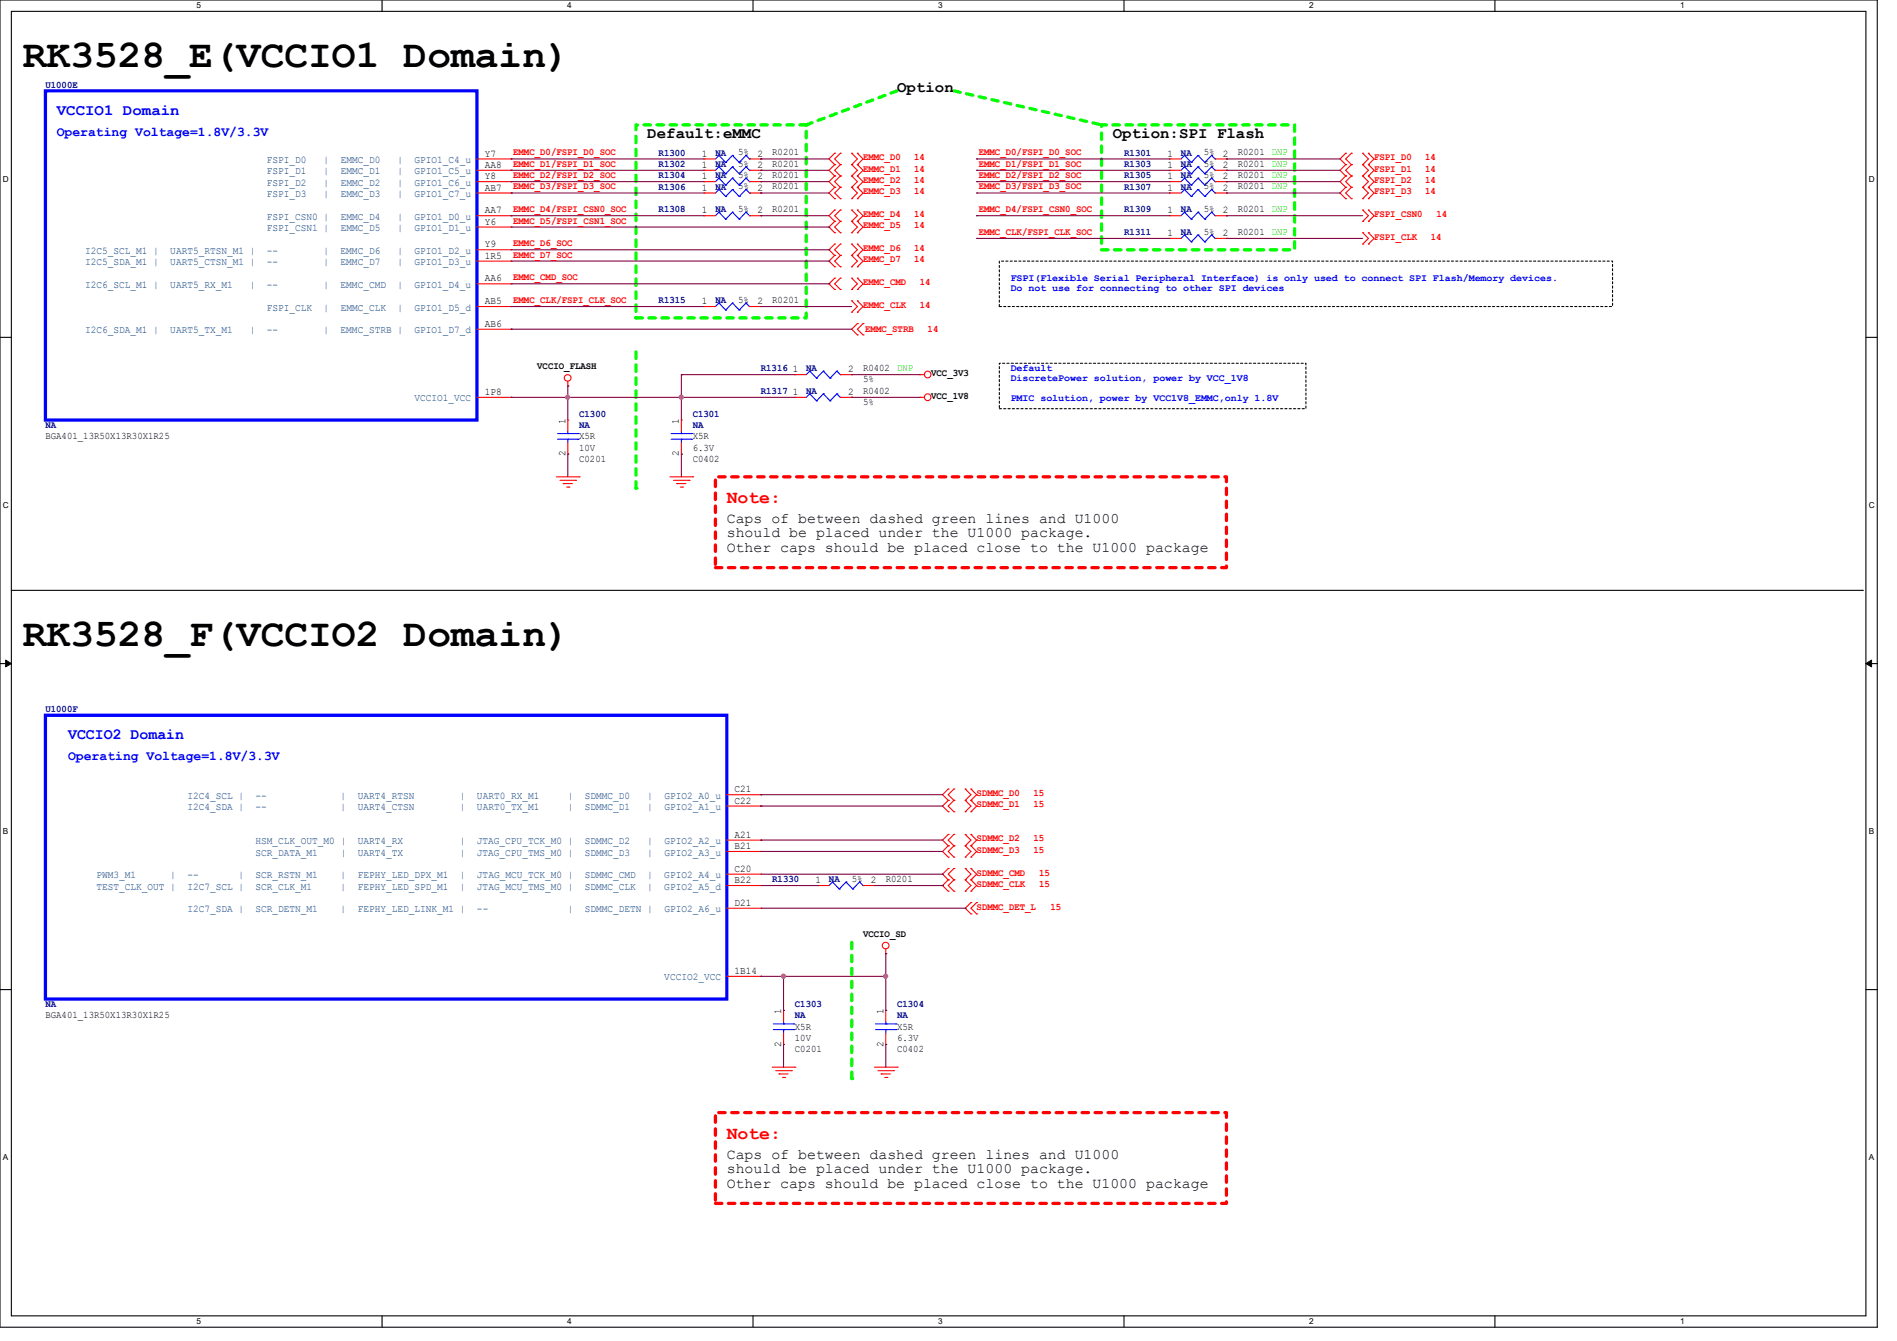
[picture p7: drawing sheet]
<svg xmlns="http://www.w3.org/2000/svg" width="297mm" height="210mm" viewBox="0 0 297 210" stroke-linecap="round" stroke-linejoin="round" font-family="sans-serif">
<path d="M0 0h293.9v207.9h-293.9zM1.8 1.8h290.3v204.3h-290.3z" fill="none" stroke="#000" stroke-width=".17"/>
<g fill="#fff">
<path d="M30.8 .2h.7v1.4h-.7z"/>
<path d="M30.8 206.2h.7v1.4h-.7z"/>
</g>
<path d="M59.8 0v1.8M59.8 206.1v1.8" fill="none" stroke="#000" stroke-width=".17"/>
<g fill="#fff">
<path d="M88.8 .2h.7v1.4h-.7z"/>
<path d="M88.8 206.2h.7v1.4h-.7z"/>
</g>
<path d="M117.9 0v1.8M117.9 206.1v1.8" fill="none" stroke="#000" stroke-width=".17"/>
<g fill="#fff">
<path d="M146.9 .2h.7v1.4h-.7z"/>
<path d="M146.9 206.2h.7v1.4h-.7z"/>
</g>
<path d="M176 0v1.8M176 206.1v1.8" fill="none" stroke="#000" stroke-width=".17"/>
<g fill="#fff">
<path d="M205 .2h.7v1.4h-.7z"/>
<path d="M205 206.2h.7v1.4h-.7z"/>
</g>
<path d="M234.1 0v1.8M234.1 206.1v1.8" fill="none" stroke="#000" stroke-width=".17"/>
<g fill="#fff">
<path d="M263.1 .2h.6v1.4h-.6z"/>
<path d="M263.1 206.2h.6v1.4h-.6z"/>
<path d="M.5 27.3h.9v1.4h-.9z"/>
<path d="M292.6 27.3h.9v1.4h-.9z"/>
<path d="M.5 78.4h.9v1.4h-.9z"/>
<path d="M292.6 78.4h.9v1.4h-.9z"/>
</g>
<path d="M0 52.8h1.8M292.1 52.8h1.8" fill="none" stroke="#000" stroke-width=".17"/>
<g fill="#fff">
<path d="M.5 129.5h.8v1.4h-.8z"/>
<path d="M292.6 129.5h.8v1.4h-.8z"/>
</g>
<path d="M0 103.9h1.8M292.1 103.9h1.8" fill="none" stroke="#000" stroke-width=".17"/>
<path d="M.9 103.4l.9 .5-.9 .5zM292.1 103.9l.9-.5v1z" fill="#000" stroke="#000" stroke-width=".16"/>
<g fill="#fff">
<path d="M.5 180.5h.8v1.4h-.8z"/>
<path d="M292.6 180.5h.8v1.4h-.8z"/>
</g>
<path d="M0 155h1.8M292.1 155h1.8" fill="none" stroke="#000" stroke-width=".17"/>
<path d="M112 74.7h80v14.2h-80z" fill="none" stroke="#f00" stroke-width=".51" stroke-dasharray="1 1"/>
<path d="M99.6 55.1v21.4" fill="none" stroke="#01ff00" stroke-width=".51" stroke-dasharray="1 1"/>
<circle cx="99.6" cy="76.5" r=".25" fill="#01ff00" stroke-dasharray="1 1"/>
<path d="M133.4 147.6v21.3" fill="none" stroke="#01ff00" stroke-width=".51" stroke-dasharray="1 1"/>
<circle cx="133.4" cy="168.9" r=".25" fill="#01ff00" stroke-dasharray="1 1"/>
<path d="M112 174.2h80v14.3h-80z" fill="none" stroke="#f00" stroke-width=".51" stroke-dasharray="1 1"/>
<path d="M1.8 92.5h289.8M291.6 92.5h.1" fill="none" stroke="#000" stroke-width=".17"/>
<path d="M99.6 19.6h26.6v30.2h-26.6zM149.4 14.2l23.1 5.4M172.5 19.6h30.2v19.5h-30.2z" fill="none" stroke="#01ff00" stroke-width=".51" stroke-dasharray="1 1"/>
<circle cx="172.5" cy="19.6" r=".25" fill="#01ff00" stroke-dasharray="1 1"/>
<path d="M140.5 14.2l-14.3 5.4" fill="none" stroke="#01ff00" stroke-width=".51" stroke-dasharray="1 1"/>
<circle cx="126.2" cy="19.6" r=".25" fill="#01ff00" stroke-dasharray="1 1"/>
<path d="M156.5 40.9h96v7.1h-96zM156.5 56.9h48v7.1h-48z" fill="none" stroke="#000" stroke-width=".17" stroke-dasharray=".3"/>
<g fill="none" stroke="#f00" stroke-width=".17">
<path d="M74.7 26.7h5.3M74.7 30.2h5.3M74.7 24.9h5.3M74.7 33.8h5.3M74.7 28.4h5.3M74.7 35.6h5.3M74.7 39.1h5.3M80 24.9h.1M80 26.7h.1M80 28.4h.1M80 30.2h.1M80 33.8h.1"/>
<path d="M80 35.6h.1M80 39.1h.1M110.2 26.7h.1M110.2 30.2h.1M110.2 33.8h.1M110.2 24.9h.1M110.2 28.4h.1M110.2 26.7h1.8M110.2 30.2h1.8M110.2 24.9h1.8M110.2 33.8h1.8M110.2 28.4h1.8"/>
<path d="M117.3 26.7h1.8M117.3 30.2h1.8M117.3 24.9h1.8M117.3 33.8h1.8M117.3 28.4h1.8M119.1 26.7h.1M119.1 30.2h.1M119.1 33.8h.1M119.1 24.9h.1M119.1 28.4h.1M130.7 34.7h.1M130.7 36.4h.1"/>
<path d="M130.7 38.2h.1M130.7 25.8h.1M130.7 27.6h.1M130.7 29.3h.1M130.7 31.1h.1M130.7 32.9h.1M130.7 24h.1M130.7 34.7l-.9 .9 .9 .8M130.7 38.2l-.9 .9 .9 .9M130.7 32.9l-.9 .9 .9 .9M130.7 25.8l-.9 .9 .9 .9M130.7 27.6l-.9 .8 .9 .9"/>
<path d="M130.7 29.3l-.9 .9 .9 .9M130.7 24l-.9 .9 .9 .9M131.6 36.4h.1M131.6 34.7h.1M131.6 38.2h.1M131.6 27.6h.1M131.6 25.8h.1M131.6 29.3h.1M131.6 31.1h.1M131.6 32.9h.1M131.6 24h.1M131.6 34.7l-.9 .9 .9 .8"/>
<path d="M131.6 38.2l-.9 .9 .9 .9M131.6 25.8l-.9 .9 .9 .9M131.6 29.3l-.9 .9 .9 .9M131.6 27.6l-.9 .8 .9 .9M131.6 24l-.9 .9 .9 .9M131.6 32.9l-.9 .9 .9 .9M133.4 36.4h.1M133.4 34.7h.1M133.4 38.2h.1M133.4 27.6h.1M133.4 25.8h.1M133.4 29.3h.1"/>
<path d="M133.4 31.1h.1M133.4 32.9h.1M133.4 24h.1M133.4 38.2l.8 .9-.8 .9M133.4 34.7l.8 .9-.8 .8M133.4 29.3l.8 .9-.8 .9M133.4 25.8l.8 .9-.8 .9M133.4 24l.8 .9-.8 .9M133.4 27.6l.8 .8-.8 .9M133.4 32.9l.8 .9-.8 .9M134.2 36.4h.1M134.2 34.7h.1"/>
<path d="M134.2 38.2h.1M134.2 27.6h.1M134.2 25.8h.1M134.2 29.3h.1M134.2 31.1h.1M134.2 32.9h.1M134.2 24h.1M134.2 34.7l.9 .9-.9 .8M134.2 32.9l.9 .9-.9 .9M134.2 38.2l.9 .9-.9 .9M134.2 25.8l.9 .9-.9 .9M134.2 27.6l.9 .8-.9 .9"/>
<path d="M134.2 24l.9 .9-.9 .9M134.2 29.3l.9 .9-.9 .9M183.1 24.9h.1M183.1 28.4h.1M183.1 26.7h.1M183.1 37.3h.1M183.1 30.2h.1M183.1 33.8h.1M183.1 26.7h1.8M183.1 30.2h1.8M183.1 24.9h1.8M183.1 33.8h1.8"/>
<path d="M183.1 28.4h1.8M183.1 37.3h1.8M190.2 26.7h1.8M190.2 30.2h1.8M190.2 24.9h1.8M190.2 33.8h1.8M190.2 28.4h1.8M190.2 37.3h1.8M192 24.9h.1M192 28.4h.1M192 26.7h.1M192 37.3h.1"/>
<path d="M192 30.2h.1M192 33.8h.1M210.7 24h.1M210.7 25.8h.1M210.7 27.6h.1M210.7 29.3h.1M210.7 31.1h.1M210.7 24l-.9 .9 .9 .9M210.7 29.3l-.9 .9 .9 .9M210.7 25.8l-.9 .9 .9 .9M210.7 27.6l-.9 .8 .9 .9M211.6 25.8h.1"/>
<path d="M211.6 24h.1M211.6 27.6h.1M211.6 29.3h.1M211.6 31.1h.1M211.6 24l-.9 .9 .9 .9M211.6 27.6l-.9 .8 .9 .9M211.6 25.8l-.9 .9 .9 .9M211.6 29.3l-.9 .9 .9 .9M213.4 25.8h.1M213.4 24h.1M213.4 27.6h.1M213.4 29.3h.1"/>
<path d="M213.4 31.1h.1M213.4 34.7h.1M213.4 32.9h.1M213.4 38.2h.1M213.4 36.4h.1M213.4 24l.8 .9-.8 .9M213.4 29.3l.8 .9-.8 .9M213.4 25.8l.8 .9-.8 .9M213.4 27.6l.8 .8-.8 .9M213.4 32.9l.8 .9-.8 .9M213.4 36.4l.8 .9-.8 .9M214.2 25.8h.1"/>
<path d="M214.2 24h.1M214.2 27.6h.1M214.2 29.3h.1M214.2 31.1h.1M214.2 34.7h.1M214.2 32.9h.1M214.2 38.2h.1M214.2 36.4h.1M214.2 29.3l.9 .9-.9 .9M214.2 24l.9 .9-.9 .9M214.2 25.8l.9 .9-.9 .9M214.2 32.9l.9 .9-.9 .9"/>
<path d="M214.2 27.6l.9 .8-.9 .9M214.2 36.4l.9 .9-.9 .9M74.7 48h5.3M74.7 40.9h5.3M74.7 44.4h5.3M74.7 51.6h5.3M80 40.9h.1M80 44.4h.1M80 48h.1M80 51.6h.1M88.9 59.7v.8M110.2 48h.1"/>
<path d="M110.2 48h1.8M117.3 48h1.8M119.1 48h.1M124.5 58.7h.1M124.5 58.7h1.7M130.7 40h.1M130.7 41.8h.1M130.7 43.6h.1M130.7 45.3h.1M130.7 40l-.9 .9 .9 .9M130.7 43.6l-.9 .8 .9 .9M131.6 40h.1"/>
<path d="M131.6 41.8h.1M131.6 45.3h.1M131.6 43.6h.1M131.6 58.7h1.8M131.6 40l-.9 .9 .9 .9M131.6 43.6l-.9 .8 .9 .9M133.4 40h.1M133.4 41.8h.1M133.4 45.3h.1M133.4 43.6h.1M133.4 48.9h.1M133.4 47.1h.1"/>
<path d="M133.4 58.7h.1M133.4 43.6l.8 .8-.8 .9M133.4 40l.8 .9-.8 .9M133.4 47.1l.8 .9-.8 .9M134.2 40h.1M134.2 41.8h.1M134.2 45.3h.1M134.2 43.6h.1M134.2 48.9h.1M134.2 47.1h.1M134.2 50.7h.1M134.2 52.5h.1"/>
<path d="M134.2 40l.9 .9-.9 .9M134.2 43.6l.9 .8-.9 .9M134.2 47.1l.9 .9-.9 .9M134.2 50.7l-.8 .9 .8 .9M135.1 52.5h.1M135.1 50.7h.1M135.1 50.7l-.9 .9 .9 .9M144 58.7h.1M144 58.7h.7M74.7 62.2h5.3M80 62.2h.1M87.1 74.7h3.6"/>
<path d="M87.7 75.2h2.4M88.2 75.7h.1M88.2 75.7h1.4M88.7 76.3h.4M88.9 60.5h.1M88.9 65.8h.1M88.9 71.1h.1M88.9 65.8v1.8M88.9 69.3v1.8M89.1 76.3h.1M90.1 75.2h.1M90.7 74.7h.1"/>
<path d="M104.9 74.7h3.6M105.5 75.2h2.4M106 75.7h.1M106 75.7h1.4M106.5 76.3h.3M106.7 65.8h.1M106.7 71.1h.1M106.7 65.8v1.8M106.7 69.3v1.8M106.8 76.3h.1M107.9 75.2h.1M108.5 74.7h.1"/>
<path d="M124.5 62.2h.1M124.5 62.2h1.7M131.6 62.2h1.8M133.4 62.2h.1M144 62.2h.1M144 62.2h.7M113.8 138.7h5.3M113.8 124.5h5.3M113.8 126.2h5.3M113.8 131.6h5.3M113.8 133.4h5.3M113.8 136.9h5.3"/>
<path d="M119.1 124.5h.1M119.1 126.2h.1M119.1 131.6h.1M119.1 133.4h.1M119.1 136.9h.1M119.1 138.7h.1M128 138.7h.1M128 138.7h1.8M135.1 138.7h1.8M136.9 138.7h.1M148.5 130.7h.1M148.5 132.5h.1"/>
<path d="M148.5 134.2h.1M148.5 123.6h.1M148.5 125.3h.1M148.5 127.1h.1M148.5 136h.1M148.5 137.8h.1M148.5 139.6h.1M148.5 130.7l-.9 .9 .9 .9M148.5 136l-.9 .9 .9 .9M148.5 125.3l-.9 .9 .9 .9M148.5 132.5l-.9 .9 .9 .8M148.5 137.8l-.9 .9 .9 .9"/>
<path d="M148.5 123.6l-.9 .9 .9 .8M149.4 132.5h.1M149.4 130.7h.1M149.4 134.2h.1M149.4 125.3h.1M149.4 123.6h.1M149.4 127.1h.1M149.4 137.8h.1M149.4 136h.1M149.4 139.6h.1M149.4 130.7l-.9 .9 .9 .9M149.4 132.5l-.9 .9 .9 .8"/>
<path d="M149.4 136l-.9 .9 .9 .9M149.4 123.6l-.9 .9 .9 .8M149.4 125.3l-.9 .9 .9 .9M149.4 137.8l-.9 .9 .9 .9M151.1 132.5h.1M151.1 130.7h.1M151.1 134.2h.1M151.1 125.3h.1M151.1 123.6h.1M151.1 127.1h.1M151.1 137.8h.1M151.1 136h.1"/>
<path d="M151.1 139.6h.1M151.1 130.7l.9 .9-.9 .9M151.1 136l.9 .9-.9 .9M151.1 132.5l.9 .9-.9 .8M151.1 123.6l.9 .9-.9 .8M151.1 125.3l.9 .9-.9 .9M151.1 137.8l.9 .9-.9 .9M152 132.5h.1M152 130.7h.1M152 134.2h.1M152 125.3h.1M152 123.6h.1"/>
<path d="M152 127.1h.1M152 137.8h.1M152 136h.1M152 139.6h.1M152 125.3l.9 .9-.9 .9M152 136l.9 .9-.9 .9M152 130.7l.9 .9-.9 .9M152 137.8l.9 .9-.9 .9M152 132.5l.9 .9-.9 .8M152 123.6l.9 .9-.9 .8M113.8 142.2h5.3M113.8 152.9h5.3"/>
<path d="M119.1 142.2h.1M119.1 152.9h.1M122.7 158.2h.1M122.7 158.2v1.8M138.7 149.4h.1M138.7 158.2h.1M138.7 148.6v.8M138.7 158.2v1.8M152 141.4h.1M152 143.1h.1M152 141.4l-.9 .8 .9 .9M152.9 143.1h.1"/>
<path d="M152.9 141.4h.1M152.9 141.4l-.9 .8 .9 .9M120.9 167.1h3.6M121.5 167.7h2.4M122 168.2h.1M122 168.2h1.4M122.5 168.7h.4M122.7 163.6h.1M122.7 161.8v1.8M122.9 168.7h.1M123.9 167.7h.1M124.5 167.1h.1"/>
<path d="M136.9 167.1h3.6M137.5 167.7h2.4M138 168.2h.1M138 168.2h1.4M138.5 168.7h.4M138.7 163.6h.1M138.7 161.8v1.8M138.9 168.7h.1M139.9 167.7h.1M140.5 167.1h.1"/>
<circle cx="88.9" cy="59.2" r=".52"/>
<circle cx="145.2" cy="58.7" r=".52"/>
<circle cx="145.2" cy="62.2" r=".52"/>
<circle cx="138.7" cy="148.1" r=".52"/>
</g>
<g fill="none" stroke="#00f" stroke-width=".17">
<path d="M112.6 26.1h.1M112.6 29.7h.1M112.6 33.2h.1M112.6 24.3h.1M112.6 27.9h.1M112.6 26.1l-.6 .6M112.6 26.1l1 1.1M112.6 29.7l-.6 .5M112.6 29.7l1 1.1M112.6 33.2l-.6 .6M112.6 33.2l1 1.1M112.6 24.3l-.6 .6"/>
<path d="M112.6 24.3l1 1.1M112.6 27.9l-.6 .5M112.6 27.9l1 1.1M113.6 27.2h.1M113.6 30.8h.1M113.6 34.3h.1M113.6 25.4h.1M113.6 29h.1M114.7 26.1h.1M114.7 29.7h.1M114.7 33.2h.1M114.7 24.3h.1"/>
<path d="M114.7 27.9h.1M114.7 26.1l-1.1 1.1M114.7 26.1l1 1.1M114.7 29.7l-1.1 1.1M114.7 29.7l1 1.1M114.7 33.2l-1.1 1.1M114.7 33.2l1 1.1M114.7 24.3l-1.1 1.1M114.7 24.3l1 1.1M114.7 27.9l-1.1 1.1M114.7 27.9l1 1.1M115.7 27.2h.1"/>
<path d="M115.7 30.8h.1M115.7 34.3h.1M115.7 25.4h.1M115.7 29h.1M116.8 26.1h.1M116.8 29.7h.1M116.8 33.2h.1M116.8 24.3h.1M116.8 27.9h.1M116.8 26.1l-1.1 1.1M116.8 26.1l.5 .6M116.8 29.7l-1.1 1.1"/>
<path d="M116.8 29.7l.5 .5M116.8 33.2l-1.1 1.1M116.8 33.2l.5 .6M116.8 24.3l-1.1 1.1M116.8 24.3l.5 .6M116.8 27.9l-1.1 1.1M116.8 27.9l.5 .5M117.3 26.7h.1M117.3 30.2h.1M117.3 33.8h.1M117.3 24.9h.1M117.3 28.4h.1"/>
<path d="M185.5 24.3h.1M185.5 27.9h.1M185.5 26.1h.1M185.5 36.8h.1M185.5 29.7h.1M185.5 33.2h.1M185.5 24.3l-.6 .6M185.5 24.3l1 1.1M185.5 27.9l-.6 .5M185.5 27.9l1 1.1M185.5 26.1l-.6 .6M185.5 26.1l1 1.1"/>
<path d="M185.5 36.8l-.6 .5M185.5 36.8l1 1.1M185.5 29.7l-.6 .5M185.5 29.7l1 1.1M185.5 33.2l-.6 .6M185.5 33.2l1 1.1M186.5 25.4h.1M186.5 29h.1M186.5 27.2h.1M186.5 37.9h.1M186.5 30.8h.1M186.5 34.3h.1"/>
<path d="M187.6 24.3h.1M187.6 27.9h.1M187.6 26.1h.1M187.6 36.8h.1M187.6 29.7h.1M187.6 33.2h.1M187.6 24.3l-1.1 1.1M187.6 24.3l1 1.1M187.6 27.9l-1.1 1.1M187.6 27.9l1 1.1M187.6 26.1l-1.1 1.1M187.6 26.1l1 1.1"/>
<path d="M187.6 36.8l-1.1 1.1M187.6 36.8l1 1.1M187.6 29.7l-1.1 1.1M187.6 29.7l1 1.1M187.6 33.2l-1.1 1.1M187.6 33.2l1 1.1M188.6 25.4h.1M188.6 29h.1M188.6 27.2h.1M188.6 37.9h.1M188.6 30.8h.1M188.6 34.3h.1"/>
<path d="M189.7 24.3h.1M189.7 27.9h.1M189.7 26.1h.1M189.7 36.8h.1M189.7 29.7h.1M189.7 33.2h.1M189.7 24.3l-1.1 1.1M189.7 24.3l.5 .6M189.7 27.9l-1.1 1.1M189.7 27.9l.5 .5M189.7 26.1l-1.1 1.1M189.7 26.1l.5 .6"/>
<path d="M189.7 36.8l-1.1 1.1M189.7 36.8l.5 .5M189.7 29.7l-1.1 1.1M189.7 29.7l.5 .5M189.7 33.2l-1.1 1.1M189.7 33.2l.5 .6M190.2 24.9h.1M190.2 28.4h.1M190.2 26.7h.1M190.2 37.3h.1M190.2 30.2h.1M190.2 33.8h.1"/>
<path d="M112.6 47.5h.1M112.6 47.5l-.6 .5M112.6 47.5l1 1.1M113.6 48.6h.1M114.7 47.5h.1M114.7 47.5l-1.1 1.1M114.7 47.5l1 1.1M115.7 48.6h.1M116.8 47.5h.1M116.8 47.5l-1.1 1.1M116.8 47.5l.5 .5M117.3 48h.1"/>
<path d="M126.8 58.1h.1M126.8 58.1l-.6 .6M126.8 58.1l1 1.1M127.8 59.2h.1M128.9 58.1h.1M128.9 58.1l-1.1 1.1M128.9 58.1l1.1 1.1M130 59.2h.1M131 58.1h.1M131 58.1l-1 1.1M131 58.1l.6 .6M131.6 58.7h.1"/>
<path d="M87.3 68.8h3.2M87.3 67.9h3.2M88.9 67.9h.1M88.9 68.8h.1M88.9 67.6v.3M88.9 68.8v.5M90.5 68.8h.1M90.5 67.9h.1M105.1 68.8h3.2M105.1 67.9h3.2M106.7 67.9h.1M106.7 68.8h.1"/>
<path d="M106.7 67.6v.3M106.7 68.8v.5M108.3 68.8h.1M108.3 67.9h.1M126.8 61.7h.1M126.8 61.7l-.6 .5M126.8 61.7l1 1.1M127.8 62.8h.1M128.9 61.7h.1M128.9 61.7l-1.1 1.1M128.9 61.7l1.1 1.1M130 62.8h.1"/>
<path d="M131 61.7h.1M131 61.7l-1 1.1M131 61.7l.6 .5M131.6 62.2h.1M130.3 138.1h.1M130.3 138.1l-.5 .6M130.3 138.1l1.1 1.1M131.4 139.2h.1M132.5 138.1h.1M132.5 138.1l-1.1 1.1M132.5 138.1l1 1.1M133.5 139.2h.1"/>
<path d="M134.6 138.1h.1M134.6 138.1l-1.1 1.1M134.6 138.1l.5 .6M135.1 138.7h.1M121.1 161.2h3.2M121.1 160.4h3.2M122.7 160.4h.1M122.7 161.2h.1M122.7 160v.4M122.7 161.2v.6M124.3 161.2h.1M124.3 160.4h.1"/>
<path d="M137.1 161.2h3.2M137.1 160.4h3.2M138.7 160.4h.1M138.7 161.2h.1M138.7 160v.4M138.7 161.2v.6M140.3 161.2h.1M140.3 160.4h.1"/>
</g>
<path d="M7.1 14.2h67.6v51.6h-67.6zM7.1 112h106.7v44.5h-106.7z" fill="none" stroke="#00f" stroke-width=".51"/>
<g fill="none" stroke="#7f003f" stroke-width=".17">
<path d="M80 24.9h.1M80 26.7h.1M80 28.4h.1M80 30.2h.1M80 33.8h.1M80 24.9h30.2M80 26.7h30.2M80 28.4h30.2M80 30.2h30.2M80 33.8h30.2M80 35.6h49.8M80 39.1h49.8"/>
<path d="M119.1 24.9h.1M119.1 26.7h.1M119.1 28.4h.1M119.1 30.2h.1M119.1 33.8h.1M119.1 24.9h10.7M119.1 26.7h10.7M119.1 28.4h10.7M119.1 30.2h10.7M119.1 33.8h10.7M129.8 35.6h.1M129.8 39.1h.1"/>
<path d="M152.9 37.3h.1M152.9 24.9h.1M152.9 26.7h.1M152.9 28.4h.1M152.9 30.2h.1M152.9 33.8h.1M152.9 24.9h30.2M152.9 26.7h30.2M152.9 28.4h30.2M152.9 30.2h30.2M152.9 33.8h30.2M152.9 37.3h30.2"/>
<path d="M192 37.3h.1M192 33.8h.1M192 24.9h.1M192 26.7h.1M192 28.4h.1M192 30.2h.1M192 24.9h17.8M192 26.7h17.8M192 28.4h17.8M192 30.2h17.8M192 33.8h21.4M192 37.3h21.4"/>
<path d="M80 48h.1M80 51.6h.1M80 48h30.2M80 40.9h49.8M80 44.4h49.8M80 51.6h53.4M106.7 58.7h.1M106.7 58.7h17.8M106.7 58.7v7.1M119.1 48h.1M119.1 48h14.3M129.8 40.9h.1"/>
<path d="M129.8 44.4h.1M133.4 58.7h.1M133.4 58.7h10.6M80 62.2h.1M80 62.2h44.5M88.9 60.5h.1M88.9 71.1h.1M88.9 62.2h.1M88.9 60.5v5.3M88.9 71.1v3.6M106.7 62.2h.1M106.7 71.1h.1"/>
<path d="M106.7 71.1v3.6M133.4 62.2h.1M133.4 62.2h10.6M119.1 126.2h.1M119.1 124.5h.1M119.1 131.6h.1M119.1 133.4h.1M119.1 126.2h28.5M119.1 124.5h28.5M119.1 131.6h28.5M119.1 133.4h28.5M119.1 138.7h8.9"/>
<path d="M119.1 136.9h28.5M128 138.7h.1M136.9 138.7h10.7M147.6 136.9h.1M147.6 138.7h.1M119.1 152.9h.1M119.1 152.9h19.6M119.1 142.2h32M122.7 158.2h.1M122.7 152.9h.1M122.7 152.9v5.3M138.7 158.2h.1"/>
<path d="M138.7 149.4h.1M138.7 149.4v8.8M151.1 142.2h.1M122.7 163.6h.1M122.7 163.6v3.5M138.7 163.6h.1M138.7 163.6v3.5"/>
</g>
<g fill="#f0f" stroke="#f0f" stroke-width=".17">
<circle cx="122.7" cy="152.9" r=".32"/>
<circle cx="138.7" cy="152.9" r=".32"/>
<circle cx="88.9" cy="62.2" r=".32"/>
<circle cx="106.7" cy="62.2" r=".32"/>
</g>
<g font-size="6.2">
<text x="3.6" y="10.5">RK3528_E(VCCIO1 Domain)</text>
<text x="3.6" y="101.2">RK3528_F(VCCIO2 Domain)</text>
</g>
<g font-size="2.8" fill="#f00">
<text x="113.8" y="78.8">Note:</text>
<text x="113.8" y="178.4">Note:</text>
</g>
<g font-size="2.5" fill="#00f">
<text x="8.9" y="18">VCCIO1 Domain</text>
<text x="10.7" y="115.8">VCCIO2 Domain</text>
</g>
<g font-size="2.5">
<text x="140.5" y="14.4">Option</text>
<text x="101.3" y="21.5">Default:eMMC</text>
<text x="174.2" y="21.5">Option:SPI Flash</text>
</g>
<g font-size="2.3">
<text x="113.8" y="81.9">Caps of between dashed green lines and U1000</text>
<text x="113.8" y="84.2">should be placed under the U1000 package.</text>
<text x="113.8" y="86.4">Other caps should be placed close to the U1000 package</text>
<text x="113.8" y="181.4">Caps of between dashed green lines and U1000</text>
<text x="113.8" y="183.7">should be placed under the U1000 package.</text>
<text x="113.8" y="186">Other caps should be placed close to the U1000 package</text>
</g>
<g font-size="2.1" fill="#00f">
<text x="8.9" y="21.3">Operating Voltage=1.8V/3.3V</text>
<text x="10.7" y="119.1">Operating Voltage=1.8V/3.3V</text>
</g>
<g font-size="1.6" fill="#00007f">
<text x="7.1" y="13.7">U1000E</text>
<text x="103.1" y="26.2">R1302</text>
<text x="103.1" y="29.7">R1306</text>
<text x="103.1" y="24.4">R1300</text>
<text x="103.1" y="27.9">R1304</text>
<text x="112" y="26.2">NA</text>
<text x="112" y="29.7">NA</text>
<text x="112" y="24.4">NA</text>
<text x="112" y="27.9">NA</text>
<text x="176" y="24.4">R1301</text>
<text x="176" y="27.9">R1305</text>
<text x="176" y="26.2">R1303</text>
<text x="176" y="29.7">R1307</text>
<text x="184.9" y="24.4">NA</text>
<text x="184.9" y="27.9">NA</text>
<text x="184.9" y="26.2">NA</text>
<text x="184.9" y="29.7">NA</text>
<text x="103.1" y="33.3">R1308</text>
<text x="112" y="33.3">NA</text>
<text x="176" y="33.3">R1309</text>
<text x="184.9" y="33.3">NA</text>
<text x="176" y="36.8">R1311</text>
<text x="184.9" y="36.8">NA</text>
<text x="103.1" y="47.5">R1315</text>
<text x="112" y="47.5">NA</text>
<text x="119.1" y="58.2">R1316</text>
<text x="126.2" y="58.2">NA</text>
<text x="90.7" y="65.3">C1300</text>
<text x="108.5" y="65.3">C1301</text>
<text x="119.1" y="61.7">R1317</text>
<text x="126.2" y="61.7">NA</text>
<text x="7.1" y="67.1">NA</text>
<text x="90.7" y="67.1">NA</text>
<text x="108.5" y="67.1">NA</text>
<text x="7.1" y="111.5">U1000F</text>
<text x="120.9" y="138.2">R1330</text>
<text x="129.8" y="138.2">NA</text>
<text x="7.1" y="157.7">NA</text>
<text x="124.5" y="157.7">C1303</text>
<text x="124.5" y="159.5">NA</text>
<text x="140.5" y="157.7">C1304</text>
<text x="140.5" y="159.5">NA</text>
</g>
<g font-size="1.6" fill="#003f7f">
<text x="41.8" y="25.5">FSPI_D0</text>
<text x="41.8" y="27.3">FSPI_D1</text>
<text x="41.8" y="29.1">FSPI_D2</text>
<text x="50.7" y="25.5">|</text>
<text x="50.7" y="27.3">|</text>
<text x="50.7" y="29.1">|</text>
<text x="53.3" y="25.5">EMMC_D0</text>
<text x="53.3" y="27.3">EMMC_D1</text>
<text x="53.3" y="29.1">EMMC_D2</text>
<text x="62.2" y="25.5">|</text>
<text x="62.2" y="27.3">|</text>
<text x="62.2" y="29.1">|</text>
<text x="64.9" y="25.5">GPIO1_C4_u</text>
<text x="64.9" y="27.3">GPIO1_C5_u</text>
<text x="64.9" y="29.1">GPIO1_C6_u</text>
<text x="41.8" y="30.9">FSPI_D3</text>
<text x="41.8" y="34.4">FSPI_CSN0 |</text>
<text x="50.7" y="30.9">|</text>
<text x="53.3" y="30.9">EMMC_D3</text>
<text x="53.3" y="34.4">EMMC_D4</text>
<text x="62.2" y="30.9">|</text>
<text x="62.2" y="34.4">|</text>
<text x="64.9" y="30.9">GPIO1_C7_u</text>
<text x="64.9" y="34.4">GPIO1_D0_u</text>
<text x="13.3" y="39.8">I2C5_SCL_M1 |</text>
<text x="13.3" y="41.5">I2C5_SDA_M1 |</text>
<text x="26.7" y="39.8">UART5_RTSN_M1 |</text>
<text x="26.7" y="41.5">UART5_CTSN_M1 |</text>
<text x="41.8" y="39.8">--</text>
<text x="41.8" y="41.5">--</text>
<text x="41.8" y="36.2">FSPI_CSN1 |</text>
<text x="50.7" y="39.8">|</text>
<text x="50.7" y="41.5">|</text>
<text x="53.3" y="39.8">EMMC_D6</text>
<text x="53.3" y="41.5">EMMC_D7</text>
<text x="53.3" y="36.2">EMMC_D5</text>
<text x="62.2" y="36.2">|</text>
<text x="62.2" y="39.8">|</text>
<text x="62.2" y="41.5">|</text>
<text x="64.9" y="36.2">GPIO1_D1_u</text>
<text x="64.9" y="39.8">GPIO1_D2_u</text>
<text x="64.9" y="41.5">GPIO1_D3_u</text>
<text x="13.3" y="45.1">I2C6_SCL_M1 |</text>
<text x="26.7" y="45.1">UART5_RX_M1</text>
<text x="39.1" y="45.1">|</text>
<text x="41.8" y="45.1">--</text>
<text x="50.7" y="45.1">|</text>
<text x="53.3" y="45.1">EMMC_CMD</text>
<text x="62.2" y="45.1">|</text>
<text x="64.9" y="45.1">GPIO1_D4_u</text>
<text x="13.3" y="52.2">I2C6_SDA_M1 |</text>
<text x="26.7" y="52.2">UART5_TX_M1</text>
<text x="39.1" y="52.2">|</text>
<text x="41.8" y="52.2">--</text>
<text x="41.8" y="48.6">FSPI_CLK</text>
<text x="50.7" y="52.2">|</text>
<text x="50.7" y="48.6">|</text>
<text x="53.3" y="52.2">EMMC_STRB |</text>
<text x="53.3" y="48.6">EMMC_CLK</text>
<text x="62.2" y="48.6">|</text>
<text x="64.9" y="48.6">GPIO1_D5_d</text>
<text x="64.9" y="52.2">GPIO1_D7_d</text>
<text x="64.9" y="62.9">VCCIO1_VCC</text>
<text x="29.3" y="125.1">I2C4_SCL |</text>
<text x="40" y="125.1">--</text>
<text x="53.3" y="125.1">|</text>
<text x="56" y="125.1">UART4_RTSN</text>
<text x="72" y="125.1">|</text>
<text x="74.7" y="125.1">UART0_RX_M1</text>
<text x="88.9" y="125.1">|</text>
<text x="91.6" y="125.1">SDMMC_D0</text>
<text x="101.3" y="125.1">|</text>
<text x="104" y="125.1">GPIO2_A0_u</text>
<text x="29.3" y="126.9">I2C4_SDA |</text>
<text x="40" y="126.9">--</text>
<text x="53.3" y="126.9">|</text>
<text x="56" y="126.9">UART4_CTSN</text>
<text x="72" y="126.9">|</text>
<text x="74.7" y="126.9">UART0_TX_M1</text>
<text x="88.9" y="126.9">|</text>
<text x="91.6" y="126.9">SDMMC_D1</text>
<text x="101.3" y="126.9">|</text>
<text x="104" y="126.9">GPIO2_A1_u</text>
<text x="15.1" y="137.5">PWM3_M1</text>
<text x="26.7" y="137.5">|</text>
<text x="29.3" y="137.5">--</text>
<text x="37.3" y="137.5">|</text>
<text x="40" y="137.5">SCR_RSTN_M1</text>
<text x="40" y="132.2">HSM_CLK_OUT_M0 |</text>
<text x="40" y="134">SCR_DATA_M1</text>
<text x="53.3" y="137.5">|</text>
<text x="53.3" y="134">|</text>
<text x="56" y="137.5">FEPHY_LED_DPX_M1</text>
<text x="56" y="132.2">UART4_RX</text>
<text x="56" y="134">UART4_TX</text>
<text x="72" y="132.2">|</text>
<text x="72" y="134">|</text>
<text x="72" y="137.5">|</text>
<text x="74.7" y="132.2">JTAG_CPU_TCK_M0 |</text>
<text x="74.7" y="134">JTAG_CPU_TMS_M0 |</text>
<text x="74.7" y="137.5">JTAG_MCU_TCK_M0 |</text>
<text x="91.6" y="137.5">SDMMC_CMD</text>
<text x="91.6" y="132.2">SDMMC_D2</text>
<text x="91.6" y="134">SDMMC_D3</text>
<text x="101.3" y="137.5">|</text>
<text x="101.4" y="132.2">|</text>
<text x="101.4" y="134">|</text>
<text x="104" y="137.5">GPIO2_A4_u</text>
<text x="104" y="132.2">GPIO2_A2_u</text>
<text x="104" y="134">GPIO2_A3_u</text>
<text x="15.1" y="139.3">TEST_CLK_OUT |</text>
<text x="29.3" y="139.3">I2C7_SCL |</text>
<text x="29.3" y="142.9">I2C7_SDA |</text>
<text x="40" y="139.3">SCR_CLK_M1</text>
<text x="40" y="142.9">SCR_DETN_M1</text>
<text x="53.3" y="139.3">|</text>
<text x="53.3" y="142.9">|</text>
<text x="56" y="139.3">FEPHY_LED_SPD_M1</text>
<text x="56" y="142.9">FEPHY_LED_LINK_M1 |</text>
<text x="72" y="139.3">|</text>
<text x="74.7" y="142.9">--</text>
<text x="74.7" y="139.3">JTAG_MCU_TMS_M0 |</text>
<text x="88.9" y="142.9">|</text>
<text x="91.6" y="139.3">SDMMC_CLK</text>
<text x="91.6" y="142.9">SDMMC_DETN |</text>
<text x="101.3" y="139.3">|</text>
<text x="104" y="139.3">GPIO2_A5_d</text>
<text x="104" y="142.9">GPIO2_A6_u</text>
<text x="104" y="153.5">VCCIO2_VCC</text>
</g>
<g font-size="1.6">
<text x="75.9" y="24.5">Y7</text>
<text x="75.9" y="26.3">AA8</text>
<text x="75.9" y="28.1">Y8</text>
<text x="75.9" y="29.8">AB7</text>
<text x="109.9" y="26.3">1</text>
<text x="109.9" y="29.8">1</text>
<text x="109.9" y="24.5">1</text>
<text x="109.9" y="28.1">1</text>
<text x="115.6" y="26.1">5%</text>
<text x="115.6" y="29.7">5%</text>
<text x="115.6" y="24.3">5%</text>
<text x="115.6" y="27.9">5%</text>
<text x="118.6" y="26.3">2</text>
<text x="118.6" y="29.8">2</text>
<text x="118.6" y="24.5">2</text>
<text x="118.6" y="28.1">2</text>
<text x="120.9" y="26.1">R0201</text>
<text x="120.9" y="29.7">R0201</text>
<text x="120.9" y="24.3">R0201</text>
<text x="120.9" y="27.9">R0201</text>
<text x="182.8" y="24.5">1</text>
<text x="182.8" y="28.1">1</text>
<text x="182.8" y="26.3">1</text>
<text x="182.8" y="29.8">1</text>
<text x="188.5" y="24.3">5%</text>
<text x="188.5" y="27.9">5%</text>
<text x="188.5" y="26.1">5%</text>
<text x="188.5" y="29.7">5%</text>
<text x="191.5" y="24.5">2</text>
<text x="191.5" y="28.1">2</text>
<text x="191.5" y="26.3">2</text>
<text x="191.5" y="29.8">2</text>
<text x="193.8" y="24.3">R0201</text>
<text x="193.8" y="27.9">R0201</text>
<text x="193.8" y="26.1">R0201</text>
<text x="193.8" y="29.7">R0201</text>
<text x="75.9" y="33.4">AA7</text>
<text x="75.9" y="35.2">Y6</text>
<text x="109.9" y="33.4">1</text>
<text x="115.6" y="33.2">5%</text>
<text x="118.6" y="33.4">2</text>
<text x="120.9" y="33.2">R0201</text>
<text x="182.8" y="33.4">1</text>
<text x="188.5" y="33.2">5%</text>
<text x="191.5" y="33.4">2</text>
<text x="193.8" y="33.2">R0201</text>
<text x="75.9" y="38.7">Y9</text>
<text x="75.9" y="40.5">1R5</text>
<text x="182.8" y="37">1</text>
<text x="188.5" y="36.8">5%</text>
<text x="191.5" y="37">2</text>
<text x="193.8" y="36.8">R0201</text>
<text x="75.9" y="44.1">AA6</text>
<text x="75.9" y="47.6">AB5</text>
<text x="109.9" y="47.6">1</text>
<text x="115.6" y="47.5">5%</text>
<text x="118.6" y="47.6">2</text>
<text x="120.9" y="47.5">R0201</text>
<text x="75.9" y="51.2">AB6</text>
<text x="84.1" y="57.8">VCCIO_FLASH</text>
<text x="124.1" y="58.3">1</text>
<text x="132.8" y="58.3">2</text>
<text x="135.1" y="58.1">R0402</text>
<text x="135.1" y="59.9">5%</text>
<text x="145.8" y="58.9">VCC_3V3</text>
<text x="75.9" y="61.8">1P8</text>
<text x="124.1" y="61.8">1</text>
<text x="132.8" y="61.8">2</text>
<text x="135.1" y="61.7">R0402</text>
<text x="135.1" y="63.5">5%</text>
<text x="145.8" y="62.4">VCC_1V8</text>
<text x="7.1" y="68.8">BGA401_13R50X13R30X1R25</text>
<text x="88.5" y="71.5" transform="rotate(-90 88.5 71.5)">2</text>
<text x="88.5" y="66.3" transform="rotate(-90 88.5 66.3)">1</text>
<text x="90.7" y="68.8">X5R</text>
<text x="90.7" y="70.6">10V</text>
<text x="106.3" y="71.5" transform="rotate(-90 106.3 71.5)">2</text>
<text x="106.3" y="66.3" transform="rotate(-90 106.3 66.3)">1</text>
<text x="108.5" y="68.8">X5R</text>
<text x="108.5" y="70.6">6.3V</text>
<text x="90.7" y="72.3">C0201</text>
<text x="108.5" y="72.3">C0402</text>
<text x="115" y="124.1">C21</text>
<text x="115" y="125.9">C22</text>
<text x="115" y="131.2">A21</text>
<text x="115" y="133">B21</text>
<text x="115" y="136.5">C20</text>
<text x="115" y="138.3">B22</text>
<text x="115" y="141.9">D21</text>
<text x="127.7" y="138.3">1</text>
<text x="133.3" y="138.1">5%</text>
<text x="136.4" y="138.3">2</text>
<text x="138.7" y="138.1">R0201</text>
<text x="135.1" y="146.7">VCCIO_SD</text>
<text x="115" y="152.5">1B14</text>
<text x="7.1" y="159.5">BGA401_13R50X13R30X1R25</text>
<text x="122.3" y="158.8" transform="rotate(-90 122.3 158.8)">1</text>
<text x="124.5" y="161.2">X5R</text>
<text x="138.3" y="158.8" transform="rotate(-90 138.3 158.8)">1</text>
<text x="140.5" y="161.2">X5R</text>
<text x="122.3" y="163.9" transform="rotate(-90 122.3 163.9)">2</text>
<text x="124.5" y="164.8">C0201</text>
<text x="124.5" y="163">10V</text>
<text x="138.3" y="163.9" transform="rotate(-90 138.3 163.9)">2</text>
<text x="140.5" y="164.8">C0402</text>
<text x="140.5" y="163">6.3V</text>
</g>
<g font-size="1.6" fill="#f00">
<text x="80.3" y="24.3">EMMC_D0/FSPI_D0_SOC</text>
<text x="80.3" y="26.1">EMMC_D1/FSPI_D1_SOC</text>
<text x="80.3" y="27.9">EMMC_D2/FSPI_D2_SOC</text>
<text x="80.3" y="29.7">EMMC_D3/FSPI_D3_SOC</text>
<text x="135.1" y="26.9">EMMC_D1</text>
<text x="135.1" y="28.7">EMMC_D2</text>
<text x="135.1" y="25.1">EMMC_D0</text>
<text x="143.1" y="26.9">14</text>
<text x="143.1" y="28.7">14</text>
<text x="143.1" y="25.1">14</text>
<text x="153.2" y="24.3">EMMC_D0/FSPI_D0_SOC</text>
<text x="153.2" y="26.1">EMMC_D1/FSPI_D1_SOC</text>
<text x="153.2" y="27.9">EMMC_D2/FSPI_D2_SOC</text>
<text x="153.2" y="29.7">EMMC_D3/FSPI_D3_SOC</text>
<text x="215.1" y="25.1">FSPI_D0</text>
<text x="215.1" y="26.9">FSPI_D1</text>
<text x="215.1" y="28.7">FSPI_D2</text>
<text x="223.1" y="25.1">14</text>
<text x="223.1" y="26.9">14</text>
<text x="223.1" y="28.7">14</text>
<text x="80.3" y="33.2">EMMC_D4/FSPI_CSN0_SOC</text>
<text x="80.3" y="35">EMMC_D5/FSPI_CSN1_SOC</text>
<text x="135.1" y="35.8">EMMC_D5</text>
<text x="135.1" y="30.4">EMMC_D3</text>
<text x="135.1" y="34">EMMC_D4</text>
<text x="143.1" y="35.8">14</text>
<text x="143.1" y="30.4">14</text>
<text x="143.1" y="34">14</text>
<text x="153.2" y="33.2">EMMC_D4/FSPI_CSN0_SOC</text>
<text x="215.1" y="30.4">FSPI_D3</text>
<text x="215.1" y="34">FSPI_CSN0</text>
<text x="223.1" y="30.4">14</text>
<text x="224.9" y="34">14</text>
<text x="80.3" y="38.6">EMMC_D6_SOC</text>
<text x="80.3" y="40.3">EMMC_D7_SOC</text>
<text x="135.1" y="39.3">EMMC_D6</text>
<text x="135.1" y="41.1">EMMC_D7</text>
<text x="143.1" y="39.3">14</text>
<text x="143.1" y="41.1">14</text>
<text x="153.2" y="36.8">EMMC_CLK/FSPI_CLK_SOC</text>
<text x="215.1" y="37.5">FSPI_CLK</text>
<text x="224" y="37.5">14</text>
<text x="80.3" y="47.5">EMMC_CLK/FSPI_CLK_SOC</text>
<text x="80.3" y="43.9">EMMC_CMD_SOC</text>
<text x="135.1" y="44.7">EMMC_CMD</text>
<text x="144" y="44.7">14</text>
<text x="135.1" y="48.2">EMMC_CLK</text>
<text x="135.5" y="51.9">EMMC_STRB</text>
<text x="144" y="48.2">14</text>
<text x="145.2" y="51.9">14</text>
<text x="152.9" y="124.7">SDMMC_D0</text>
<text x="161.8" y="124.7">15</text>
<text x="152.9" y="131.8">SDMMC_D2</text>
<text x="152.9" y="126.4">SDMMC_D1</text>
<text x="161.8" y="131.8">15</text>
<text x="161.8" y="126.4">15</text>
<text x="152.9" y="133.6">SDMMC_D3</text>
<text x="152.9" y="137.1">SDMMC_CMD</text>
<text x="161.8" y="133.6">15</text>
<text x="162.7" y="137.1">15</text>
<text x="152.9" y="138.9">SDMMC_CLK</text>
<text x="152.9" y="142.4">SDMMC_DET_L</text>
<text x="162.7" y="138.9">15</text>
<text x="164.5" y="142.4">15</text>
</g>
<g font-size="1.6" fill="#01ff00">
<text x="199.1" y="24.3">DNP</text>
<text x="199.1" y="27.9">DNP</text>
<text x="199.1" y="26.1">DNP</text>
<text x="199.1" y="29.7">DNP</text>
<text x="199.1" y="33.2">DNP</text>
<text x="199.1" y="36.8">DNP</text>
<text x="140.5" y="58.1">DNP</text>
</g>
<g font-size="1.6" fill="#00f">
<text x="158.2" y="43.9">FSPI(Flexible Serial Peripheral Interface) is only used to connect SPI Flash/Memory devices.</text>
<text x="158.2" y="45.5">Do not use for connecting to other SPI devices</text>
<text x="158.2" y="58.2">Default</text>
<text x="158.2" y="59.7">DiscretePower solution, power by VCC_1V8</text>
<text x="158.2" y="62.9">PMIC solution, power by VCC1V8_EMMC,only 1.8V</text>
</g>
<g font-size="1.3">
<text x="30.8" y="1.3">5</text>
<text x="88.8" y="1.3">4</text>
<text x="146.9" y="1.3">3</text>
<text x="205" y="1.3">2</text>
<text x="263.1" y="1.3">1</text>
<text x=".5" y="28.4">D</text>
<text x="292.6" y="28.4">D</text>
<text x=".5" y="79.5">C</text>
<text x="292.6" y="79.5">C</text>
<text x=".5" y="130.6">B</text>
<text x="292.6" y="130.6">B</text>
<text x=".5" y="181.7">A</text>
<text x="292.6" y="181.7">A</text>
<text x="30.8" y="207.4">5</text>
<text x="88.8" y="207.4">4</text>
<text x="146.9" y="207.4">3</text>
<text x="205" y="207.4">2</text>
<text x="263.1" y="207.4">1</text>
</g>
</svg>
